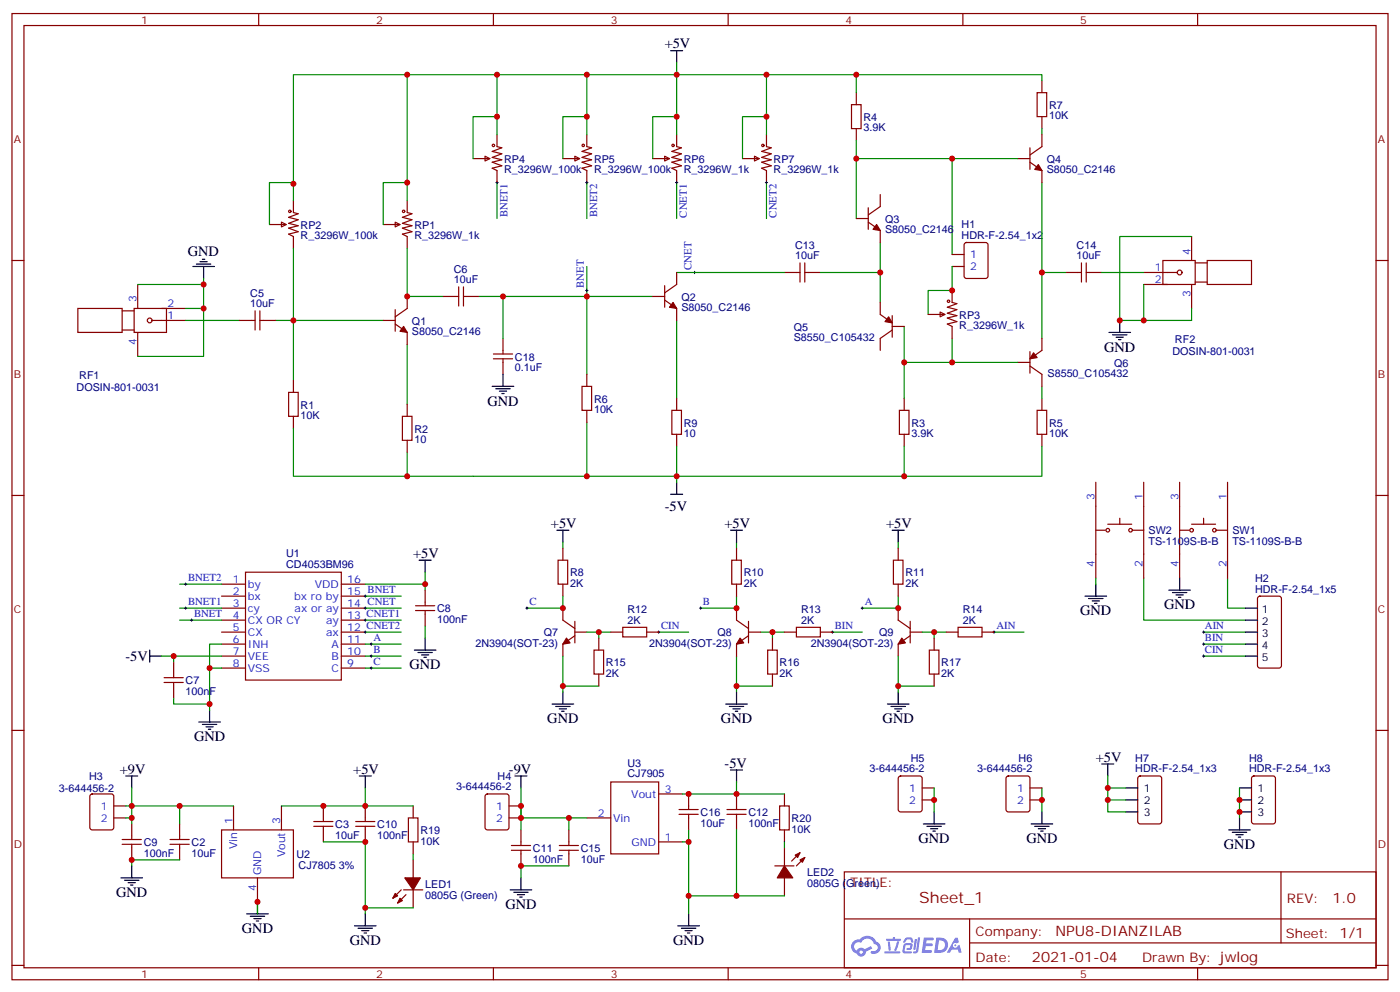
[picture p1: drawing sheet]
<svg xmlns="http://www.w3.org/2000/svg" width="412mm" height="292mm" viewBox="0 0 412 292" stroke-linecap="round" stroke-linejoin="round" font-family="sans-serif">
<g fill="none" stroke="#870000" stroke-width=".35">
<path d="M3.5 4h405.4v284.3h-405.4zM7.1 7.5h398.2v277.3h-398.2zM76.2 4v3.5M145.3 4v3.5M214.5 4v3.5M283.6 4v3.5M352.8 4v3.5M3.5 76.7h3.6M405.3 76.7h3.6M3.5 145.8h3.6M405.3 145.8h3.6M3.5 214.9h3.6"/>
<path d="M405.3 214.9h3.6M248.7 256.6h156.6v28.2h-156.6zM377.3 256.6v20.9M248.7 270.4h156.5M285.6 277.5h119.6M285.6 270.4v14.1M3.5 284.1h3.6M76.2 284.8v3.5M145.3 284.8v3.5M214.5 284.8v3.5M283.6 284.8v3.5M352.8 284.8v3.5"/>
<path d="M405.3 284.1h3.6"/>
</g>
<g fill="#5487ff">
<path d="M272.1 275.9h2.6l.3 .2-.1 .6h-2l-.1 .9h1.6l.4 .4-.4 .4h-1.7l-.2 1.2 1.8 .1 .3 .3-.2 .3-2.9 .1z"/>
<path d="M281.4 276h.7l.4 1.3-.7 .3a.74 .74 0 0 0-1.1 .3 .74 .74 0 0 0 .5 1.1 .74 .74 0 0 0 .9-.7l.5-.3 .7 2.3h-.9l-.2-.9h-1.9l-.5 .9h-.9z"/>
<path d="M269.5 276.4h.6l-.4 2.9a.31 .31 0 0 1-.3 .3 .31 .31 0 0 1-.3-.4z"/>
<path d="M270.4 275.9h.6l-.5 3.9a.89 .89 0 0 1-.7 .7 .89 .89 0 0 1-.9-.3l1-.4z"/>
<path d="M266.8 276.1l.6-.3 1.2 .2 .5 1.2-.6 .2-.4-1-1 .2a.95 .95 0 0 1-1 .8l-.1-.2z"/>
<path d="M266.4 277.7l1.8-.1a1.04 1.04 0 0 1 .6 1 1.04 1.04 0 0 1-.8 .9h-.7a.29 .29 0 0 1-.3-.3 .29 .29 0 0 1 .3-.2l.7-.1 .2-.8-1.4 .1-.4 1.7 1.9 .1a.29 .29 0 0 1 .3 .3 .29 .29 0 0 1-.3 .3l-2-.1-.4-.2 .2-2.1z"/>
<path d="M260.5 280h4.4a.3 .3 0 0 1 .3 .3 .3 .3 0 0 1-.3 .3h-4.3z"/>
<path d="M264.3 277h.6l-.5 1.7a1.02 1.02 0 0 1-.7 1.2l-.2-.3z"/>
<path d="M261.5 277.1h.6l.3 2.4-.3 .3-.3-.2z"/>
<path d="M261.1 276.3h1.9l.2-.6h.5l-.1 .6h1.5a.29 .29 0 0 1 .3 .3 .29 .29 0 0 1-.3 .2h-3.9z"/>
<path d="M275.8 275.9l-.6 4.5h1.4a2.27 2.27 0 0 0 2.7-2.3 2.27 2.27 0 0 0-2.7-2.2zM276.6 276.7a1.5 1.5 0 0 1 1.8 1.5 1.5 1.5 0 0 1-1.9 1.4h-.3z"/>
<path d="M251.4 277.1a2.09 2.09 0 0 0 1 3.5 1.37 1.37 0 0 0 1.5 .9 1.37 1.37 0 0 0 1.1-1.4l2-1-.5-.7-1.8 .9a1.4 1.4 0 0 0-2.3 .5 1.32 1.32 0 0 1-.6-1.9 1.32 1.32 0 0 1 1.9-.4 2.02 2.02 0 0 1 2-1.3 2.02 2.02 0 0 1 1.8 1.6 1.09 1.09 0 0 1 1.1 1.4 1.09 1.09 0 0 1-1.6 .7 .41 .41 0 0 0-.5 .3 .41 .41 0 0 0 .4 .5 1.89 1.89 0 0 0 2.4-1.2 1.89 1.89 0 0 0-1.2-2.4 2.98 2.98 0 0 0-5-.7l-1 .2zM253.2 280.2a.52 .52 0 0 1 1 0 .52 .52 0 0 1-1 0z"/>
<circle cx="281.4" cy="278.2" r=".28"/>
</g>
<g fill="none" stroke="#870000" stroke-width=".35">
<path d="M146.4 39.6v3.5l1.4 .4-2.8 1.1 2.8 .7-2.8 1 2.8 .7-2.8 .7 2.8 1.1-2.8 .7 1.4 .7v3.5M172.9 39.6v3.5l1.4 .4-2.9 1.1 2.9 .7-2.9 1 2.9 .7-2.9 .7 2.9 1.1-2.9 .7 1.5 .7v3.5M199.3 39.6v3.5l1.4 .4-2.8 1.1 2.8 .7-2.8 1 2.8 .7-2.8 .7 2.8 1.1-2.8 .7 1.4 .7v3.5M225.8 39.6v3.5l1.4 .4-2.8 1.1 2.8 .7-2.8 1 2.8 .7-2.8 .7 2.8 1.1-2.8 .7 1.4 .7v3.5M250.8 30.8h2.8v7.1h-2.8zM252.2 27.3v3.5M252.2 37.9v3.5M305.5 27.3h2.8v7h-2.8zM306.9 23.7v3.6M306.9 34.3v3.6M306.9 39.6v3.5l-3.5 2.5M86.4 59v3.5l1.4 .4-2.8 1.1 2.8 .7-2.8 1 2.8 .7-2.8 .7 2.8 1.1-2.8 .7 1.4 .7v3.5"/>
<path d="M119.9 59v3.5l1.5 .4-2.9 1.1 2.9 .7-2.9 1 2.9 .7-2.9 .7 2.9 1.1-2.9 .7 1.4 .7v3.5M139.3 46.7h5M142.9 46l1.4 .7-1.4 .7zM165.8 46.7h4.9M169.3 46l1.4 .7-1.4 .7zM192.3 46.7h4.9M195.8 46l1.4 .7-1.4 .7zM218.7 46.7h5M222.2 46l1.5 .7-1.5 .7zM259.3 57.3v3.5l-3.5 2.5M299.9 46.7h3.5M303.4 47.7l3.5 2.5v3.5"/>
<path d="M303.4 43.5v6.3M79.4 66.1h4.9M82.9 65.4l1.4 .7-1.4 .7zM112.9 66.1h4.9M116.4 65.4l1.4 .7-1.4 .7zM235.7 77.4v5.6M237.1 77.4v5.6M252.2 64.3h3.6M255.8 65.4l3.5 2.4v3.6M255.8 61.1v6.4M280.5 74.9h3.5M280.5 78.4h3.5"/>
<path d="M284.2 71.6l.5-.2h5.6l.7 .4v9.4l-.4 .7-5.9 .1-.7-.5v-9.4zM318.6 77.4v5.6M320 77.4v5.6M342.5 76.7h9.6v7h-9.6zM351 69.6v7.1M352.1 77.4h3.5M355.6 76.7h13.1v7h-13.1zM22.9 90.8h13.1v7h-13.1zM36 91.5h3.5M36 97.1h3.5M39.5 90.8h9.5v7h-9.5zM40.6 83.7v7.1"/>
<path d="M40.6 97.8v7.1M44.8 94.3h9.9M47.6 90.8h7.1M70.6 94.3h4.5M75.1 91.5v5.6M76.6 94.3h4.5M76.6 91.5v5.6M112.9 94.3h3.5M116.4 95.4l3.5 2.4v3.6M116.4 91.1v6.4M119.9 87.2v3.6l-3.5 2.4M130.5 87.2h4.6"/>
<path d="M135.1 84.4v5.7M136.5 84.4v5.7M136.5 87.2h4.6M148.2 99.6v4.6M192.3 87.2h3.5M195.8 88.3l3.5 2.5v3.5M195.8 84.1v6.3M199.3 80.2v3.5l-3.5 2.5M231.1 80.2h4.6M237.1 80.2h4.6M259.3 89v3.5l3.5 2.5M262.8 97.1l-3.5 2.5v3.5"/>
<path d="M262.8 96.1h3.5M262.8 92.9v6.3M273.4 92.5h4.9M276.9 91.8l1.4 .7-1.4 .7zM280.5 85.5v3.5l1.4 .4-2.9 1 2.9 .7-2.9 1.1 2.9 .7-2.9 .7 2.9 1.1-2.9 .7 1.5 .7v3.5M306.9 99.6v3.5l-3.5 2.5M314 80.2h4.6M320 80.2h4.6M336.9 80.2h9.9M336.9 83.7h7.1M351 83.7v7.1M352.1 83h3.5"/>
<path d="M85 115.5h2.8v7h-2.8zM86.4 111.9v3.6M119.9 119v3.5M145.3 105.6h5.7M145.3 104.2h5.7M148.2 105.6v4.6M171.4 113.7h2.9v7.1h-2.9zM172.9 110.2v3.5M199.3 117.2v3.6M266.3 117.2v3.6M299.9 106.6h3.5M303.4 107.7l3.5 2.5v3.5"/>
<path d="M303.4 103.5v6.3M306.9 117.2v3.6M86.4 122.5v3.5M118.5 122.5h2.9v7.1h-2.9zM119.9 129.6v3.5M172.9 120.8v3.5M197.9 120.8h2.8v7h-2.8zM199.3 127.8v3.5M264.9 120.8h2.9v7h-2.9zM266.3 127.8v3.5M305.5 120.8h2.8v7h-2.8zM306.9 127.8v3.5"/>
<path d="M322.8 156h2.8M322.8 141.9v28.2M326.3 154.3h7.1M329.8 152.5v1.8M333.7 156h3.2M336.9 141.9v28.2M347.5 141.9v28.2M347.5 156h2.8M351 154.3h7.1M354.5 152.5v1.8M358.4 156h3.2M361.6 141.9v28.2"/>
<path d="M65.3 171.9h7M65.3 175.4h7M65.3 179h7M72.3 168.4h28.2v31.7h-28.2zM100.5 171.9h7.1M100.5 175.4h7.1M100.5 179h7.1M122.4 179.7h5.7M122.4 178.3h5.7M125.2 173.7v4.6M125.2 179.7v4.6M164.4 164.9h2.8v7h-2.8z"/>
<path d="M165.8 161.3v3.6M165.8 171.9v3.5M165.8 179v3.5l3.5 2.5M215.5 164.9h2.9v7h-2.9zM217 161.3v3.6M217 171.9v3.5M217 179v3.5l3.5 2.5M263.2 164.9h2.8v7h-2.8zM264.6 161.3v3.6M264.6 171.9v3.5M264.6 179v3.5l3.5 2.5M370.7 175.6l.4-.2h5.7l.6 .5 .1 20-.5 .6-5.9 .1-.6-.5-.1-20z"/>
<path d="M48.3 199.4h5.7M51.2 194.8v4.6M65.3 182.5h7M65.3 186h7M65.3 189.5h7M65.3 193.1h7M65.3 196.6h7M100.5 182.5h7.1M100.5 186h7.1M100.5 189.5h7.1M100.5 193.1h7.1M100.5 196.6h7.1"/>
<path d="M169.3 186h3.6M169.3 187.1l-3.5 2.4v3.6M169.3 182.8v6.4M175 191.3h2.8v7.1h-2.8zM176.4 187.8v3.5M176.4 198.4v3.5M179.9 186h3.5M183.4 184.6h7.1v2.8h-7.1zM190.5 186h3.5M220.5 186h3.5M220.5 187.1l-3.5 2.4v3.6M220.5 182.8v6.4"/>
<path d="M226.1 191.3h2.9v7.1h-2.9zM227.5 187.8v3.5M227.5 198.4v3.5M231.1 186h3.5M234.6 184.6h7.1v2.8h-7.1zM241.7 186h3.5M268.1 186h3.5M268.1 187.1l-3.5 2.4v3.6M268.1 182.8v6.4M273.8 191.3h2.8v7.1h-2.8zM275.2 187.8v3.5M275.2 198.4v3.5"/>
<path d="M278.7 186h3.5M282.2 184.6h7.1v2.8h-7.1zM289.3 186h3.5M48.3 200.8h5.7M51.2 200.8v4.6M26.7 233.9l.5-.3h5.6l.7 .5v9.4l-.4 .7h-5.9l-.7-.4v-9.4zM33.5 237.2h3.5M68.8 237.2v7M82.9 237.2v7M95.2 237.2v4.6M107.6 237.2v4.6M121.7 237.2v3.5"/>
<path d="M143.1 233.9l.5-.3h5.6l.7 .5v9.4l-.4 .7h-5.9l-.7-.4v-9.4zM149.9 237.2h3.6M179.9 230.1h14.1v21.2h-14.1zM194 233.6h7.1M200 239.6h5.7M200 238.2h5.7M202.8 233.6v4.6M202.8 239.6v4.6M214.1 239.6h5.7M214.1 238.2h5.7M217 233.6v4.6M217 239.6v4.6"/>
<path d="M229.7 237.2h2.8v7h-2.8zM231.1 233.6v3.6M264.8 228.6l.5-.2h5.6l.7 .4v9.4l-.4 .7h-5.9l-.7-.4v-9.4zM271.6 231.9h3.6M271.6 235.4h3.6M296.6 228.6l.4-.2h5.7l.6 .4 .1 9.4-.5 .7h-5.9l-.6-.4-.1-9.4zM303.4 231.9h3.5M303.4 235.4h3.5M335.4 228.6l.4-.2h5.7l.6 .4 .1 13-.5 .6-5.9 .1-.6-.5-.1-12.9zM368.9 228.6l.5-.2h5.6l.7 .4v13l-.5 .6-5.8 .1-.7-.5v-12.9zM33.5 240.7h3.5M36 248.5h5.6"/>
<path d="M36 247.1h5.6M38.8 242.5v4.6M38.8 248.5v4.5M50.1 248.5h5.6M50.1 247.1h5.6M52.9 242.5v4.6M52.9 248.5v4.5M65.3 244.2h21.1v14.1h-21.1zM75.8 258.3v7.1M92.4 243.2h5.7M92.4 241.8h5.7M95.2 243.2v4.6"/>
<path d="M104.8 243.2h5.6M104.8 241.8h5.6M107.6 243.2v4.6M120.3 240.7h2.8v7.1h-2.8zM121.7 247.8v3.5M121.7 253v5.3M149.9 240.7h3.6M150.6 250.2h5.7M150.6 248.8h5.7M153.5 244.2v4.6M153.5 250.2v4.6M164.7 250.2h5.7"/>
<path d="M164.7 248.8h5.7M167.6 244.2v4.6M167.6 250.2v4.6M172.9 240.7h7M194 247.8h7.1M228.2 254.8h5.7M231.1 244.2v3.6M231.1 249.5v5.3M231.1 258.3v5.3M235.7 250.9l-2.5 2.5M237.1 252.3l-2.5 2.5M118.2 261.9l-2.5 2.4"/>
<path d="M118.9 261.9h5.6M119.6 263.3l-2.5 2.4M121.7 261.9v5.3"/>
<circle cx="145.3" cy="42.8" r=".35"/>
<circle cx="171.8" cy="42.8" r=".35"/>
<circle cx="198.3" cy="42.8" r=".35"/>
<circle cx="224.7" cy="42.8" r=".35"/>
<circle cx="85.4" cy="62.2" r=".35"/>
<circle cx="118.9" cy="62.2" r=".35"/>
<circle cx="44.1" cy="94.3" r=".71"/>
<circle cx="279.4" cy="88.7" r=".35"/>
<circle cx="347.5" cy="80.2" r=".71"/>
<circle cx="326.3" cy="156" r=".53"/>
<circle cx="333" cy="156" r=".53"/>
<circle cx="351" cy="156" r=".53"/>
<circle cx="357.7" cy="156" r=".53"/>
</g>
<g fill="none" stroke="#008700" stroke-width=".35">
<path d="M199.3 18.5v3.5h26.5v17.6M119.9 22v37M146.4 39.6v-17.6h-60v37M146.4 22h52.9v17.6M146.4 34.3h-7.1v12.4M172.9 34.3h-7.1v12.4M172.9 22v17.6M199.3 34.3h-7v12.4M225.8 34.3h-7.1v12.4M225.8 22h26.4v5.3M252.2 22h54.7v1.7M306.9 37.9v1.7"/>
<path d="M86.4 54.1v-.4h-7v12.4M119.9 53.7h-7v12.4M146.4 53.7v10.6M172.9 53.7v10.6M199.3 53.7v10.6M225.8 53.7v10.6M252.2 46.7h47.7M252.2 41.4v22.9M280.5 46.7v28.2M306.9 53.7v45.9M86.4 73.1v38.8M119.9 73.1v14.1h10.6"/>
<path d="M172.9 78.4v31.8M259.3 71.4v8.8h-17.6M280.5 78.4v7.1h-7.1v7M351 69.6h-21.2v24.7h7.1v-10.6M54.7 94.3h15.9M54.7 90.8h5.3M60 82v1.7h-19.4M60 83.7v21.2h-19.4M81.1 94.3h31.8M141.1 87.2h51.2M148.2 87.2v12.4M199.3 94.3v22.9"/>
<path d="M199.3 80.2h31.8M259.3 80.2v8.8M266.3 96.1v21.1M280.5 99.6v7M306.9 80.2h7.1M324.6 80.2h12.3M351 90.8v3.5h-14.1M119.9 101.4v17.6M266.3 106.6h33.6M306.9 113.7v3.5M86.4 126v14.2h33.5M172.9 124.3v15.9h-53v-7.1"/>
<path d="M199.3 131.3v10.6M266.3 131.3v8.9h-93.4M306.9 131.3v8.9h-40.6M165.8 159.6v1.7M217 159.6v1.7M264.6 159.6v1.7M52.9 171.9h12.4M52.9 179h12.4M107.6 175.4h10.6M107.6 179h10.6M125.2 168.4v3.5h-17.6M125.2 171.9v1.8"/>
<path d="M165.8 175.4v3.6h-10.6M217 175.4v3.6h-10.6M264.6 175.4v3.6h-10.6M322.8 170.1v1.8M336.9 170.1v12.4h30M361.6 170.1v8.9h5.3M47.6 193.1h17.7M51.2 193.1v1.7M52.9 182.5h12.4M65.3 196.6h-3.6v12.4M65.3 189.5h-3.6v7.1M107.6 193.1h10.6"/>
<path d="M107.6 186h10.6M107.6 182.5h10.6M107.6 189.5h10.6M107.6 196.6h10.6M125.2 184.3v3.5M165.8 193.1v10.6M172.9 186h7M176.4 186v1.8M194 186h8.8M217 193.1v10.6M224 186h7.1M227.5 186v1.8"/>
<path d="M245.2 186h8.8M264.6 193.1v10.6M271.6 186h7.1M275.2 186v1.8M292.8 186h8.8M354.5 193.1h12.4M354.5 186h12.4M354.5 189.5h12.4M51.2 205.4v1.8h10.5M165.8 201.9h10.6M217 201.9h10.5M264.6 201.9h10.6"/>
<path d="M38.8 231.9v5.3h-1.8M52.9 237.2v5.3M68.8 237.2h-30v3.5h-1.8M107.6 231.9v5.3h-24.7M107.6 237.2h14.1M153.5 231.9v12.3M201.1 233.6h30M217 230.1v3.5M275.2 231.9v7M306.9 231.9v7M326.3 228.4v10.5h5.3M326.3 231.9h5.3"/>
<path d="M326.3 235.4h5.3M365.1 231.9v8.8M38.8 240.7v1.8M52.9 253h-14.1v1.8M95.2 247.8h12.4v21.1M121.7 251.3v1.7M153.5 240.7h14.1v3.5M167.6 254.8h-14.1v3.5M167.6 240.7h5.3M202.8 244.2v3.6h-1.7M202.8 247.8v21.1M217 244.2v19.4"/>
<path d="M231.1 247.8v1.7M75.8 265.4v3.5M107.6 267.2h14.1M202.8 263.6h28.3"/>
</g>
<g fill="none" stroke="#000" stroke-width=".35">
<path d="M197.6 14.9h3.5M199.3 14.9v3.6M56.8 78.4h6.3M57.9 77.7h4.2M58.9 77h2.1M59.6 76.3h.7M60 78.4v3.6M326.7 97.8h6.3M327.7 98.5h4.3M328.8 99.2h2.1M329.5 99.9h.7M329.8 94.3v3.5"/>
<path d="M145 113.7h6.3M146 114.4h4.3M147.1 115.1h2.1M147.8 115.8h.7M148.2 110.2v3.5M164 156h3.6M165.8 156v3.6M197.6 145.5h3.5M199.3 141.9v3.6M215.2 156h3.5M217 156v3.6M262.8 156h3.5"/>
<path d="M264.6 156v3.6M123.5 164.9h3.5M125.2 164.9v3.5M319.6 175.4h6.4M320.7 176.1h4.2M321.7 176.8h2.1M322.4 177.6h.7M322.8 171.9v3.5M344.3 173.7h6.4M345.4 174.4h4.2M346.4 175.1h2.1M347.1 175.8h.7"/>
<path d="M347.5 170.1v3.6M366.9 179h3.5M44.1 193.1h3.5M44.1 191.3v3.5M122.1 191.3h6.3M123.1 192h4.3M124.2 192.7h2.1M124.9 193.4h.7M125.2 187.8v3.5M366.9 193.1h3.5M366.9 182.5h3.5M366.9 186h3.5"/>
<path d="M366.9 189.5h3.5M58.6 212.5h6.3M59.6 213.2h4.3M60.7 213.9h2.1M61.4 214.6h.7M61.7 209v3.5M162.6 207.2h6.4M163.7 207.9h4.2M164.7 208.6h2.2M165.5 209.3h.7M165.8 203.7v3.5M213.8 207.2h6.3"/>
<path d="M214.8 207.9h4.3M215.9 208.6h2.1M216.6 209.3h.7M217 203.7v3.5M261.4 207.2h6.4M262.5 207.9h4.2M263.5 208.6h2.1M264.2 209.3h.7M264.6 203.7v3.5M37 228.4h3.6M38.8 228.4v3.5M105.8 228.4h3.6"/>
<path d="M107.6 228.4v3.5M151.7 228.4h3.5M153.5 228.4v3.5M215.2 226.6h3.5M217 226.6v3.5M275.2 238.9v3.6M306.9 238.9v3.6M324.6 224.8h3.5M326.3 224.8v3.6M331.6 238.9h3.5M331.6 231.9h3.5M331.6 235.4h3.5"/>
<path d="M365.1 238.9h3.6M365.1 231.9h3.6M365.1 235.4h3.6M35.6 258.3h6.4M36.7 259h4.2M37.7 259.8h2.2M38.8 254.8v3.5M153.5 258.3v3.6M272 242.5h6.3M273 243.2h4.3M274.1 243.9h2.1M274.8 244.6h.7"/>
<path d="M303.7 242.5h6.4M304.8 243.2h4.2M305.9 243.9h2.1M306.6 244.6h.7M361.9 244.2h6.4M363 244.9h4.2M364.1 245.6h2.1M364.8 246.3h.7M365.1 240.7v3.5M38.5 260.5h.7M72.7 268.9h6.3M73.7 269.6h4.3"/>
<path d="M74.8 270.3h2.1M75.5 271h.7M75.8 265.4v3.5M104.4 272.5h6.4M105.5 273.2h4.2M106.5 273.9h2.2M107.2 274.6h.7M107.6 268.9v3.6M150.3 261.9h6.3M151.3 262.6h4.3M152.4 263.3h2.1M153.1 264h.7"/>
<path d="M199.7 272.5h6.3M200.7 273.2h4.3M201.8 273.9h2.1M202.5 274.6h.7M202.8 268.9v3.6"/>
</g>
<g fill="#870000" stroke="#870000" stroke-width=".35">
<path d="M166.9 187.8l1 1.4-2.1 .3z"/>
<path d="M218 187.8l1.1 1.4-2.1 .3z"/>
<path d="M265.6 187.8l1.1 1.4-2.1 .3z"/>
<path d="M117.8 264.3l.7 .7-1.4 .7z"/>
<path d="M116.4 262.9l.7 .7-1.4 .7z"/>
<path d="M119.2 258.3h4.6l-2.1 3.6z"/>
<path d="M234.2 251.6l1.5-.7-.8 1.4z"/>
<path d="M235.7 253l1.4-.7-.7 1.5z"/>
<path d="M231.1 254.8l2.4 3.5h-4.5z"/>
<path d="M118.9 96.1l1 1.7-2.1-.3z"/>
<path d="M198.3 89l1 1.8-2.1-.4z"/>
<path d="M258.2 66.1l1.1 1.7-2.1-.3z"/>
<path d="M305.9 48.4l1 1.8-2.1-.4z"/>
<path d="M261.8 93.2l1 1.8-2.1-.3z"/>
<path d="M304.4 103.8l1.1 1.4-2.1 .4z"/>
</g>
<g fill="none" stroke="#000" stroke-width=".29">
<path d="M146 53.7h.8M146.4 53.4v.7M172.5 53.7h.7M172.9 53.4v.7M199 53.7h.7M199.3 53.4v.7M225.4 53.7h.7M225.8 53.4v.7M204.6 79.8v.7M172.5 85.5h.7M172.9 85.1v.7M204.3 80.2h.7"/>
<path d="M54.3 179h.7M54.3 171.9h.7M54.7 171.6v.7M54.7 178.6v.7M107.2 179h.7M107.2 175.4h.7M107.6 175.1v.7M107.6 178.6v.7M154.9 179h.7M155.2 178.6v.7M206 179h.7M206.4 178.6v.7"/>
<path d="M253.6 179h.8M254 178.6v.7M56.1 182.5h.7M56.4 182.1v.7M107.2 186h.7M107.2 182.5h.7M107.6 182.1v.7M107.6 185.7v.7M109 189.5h.7M109 193.1h.7M109 196.6h.7M109.4 189.2v.7"/>
<path d="M109.4 192.7v.7M109.4 196.3v.7M193.7 186h.7M194 185.7v.7M244.8 186h.7M245.2 185.7v.7M292.5 186h.7M292.8 185.7v.7M354.2 186h.7M354.2 189.5h.7M354.2 193.1h.7M354.5 185.7v.7"/>
<path d="M354.5 189.2v.7M354.5 192.7v.7"/>
</g>
<g fill="#c00">
<circle cx="86.4" cy="94.3" r=".88"/>
<circle cx="60" cy="83.7" r=".88"/>
<circle cx="60" cy="90.8" r=".88"/>
<circle cx="329.8" cy="94.3" r=".88"/>
<circle cx="336.9" cy="94.3" r=".88"/>
<circle cx="199.3" cy="22" r=".88"/>
<circle cx="146.4" cy="22" r=".88"/>
<circle cx="172.9" cy="22" r=".88"/>
<circle cx="146.4" cy="34.3" r=".88"/>
<circle cx="172.9" cy="34.3" r=".88"/>
<circle cx="199.3" cy="34.3" r=".88"/>
<circle cx="225.8" cy="34.3" r=".88"/>
<circle cx="61.7" cy="196.6" r=".88"/>
<circle cx="61.7" cy="207.2" r=".88"/>
<circle cx="176.4" cy="186" r=".88"/>
<circle cx="165.8" cy="201.9" r=".88"/>
<circle cx="165.8" cy="179" r=".88"/>
<circle cx="217" cy="179" r=".88"/>
<circle cx="217" cy="201.9" r=".88"/>
<circle cx="227.5" cy="186" r=".88"/>
<circle cx="275.2" cy="186" r=".88"/>
<circle cx="264.6" cy="201.9" r=".88"/>
<circle cx="264.6" cy="179" r=".88"/>
<circle cx="51.2" cy="193.1" r=".88"/>
<circle cx="125.2" cy="171.9" r=".88"/>
<circle cx="275.2" cy="235.4" r=".88"/>
<circle cx="38.8" cy="253" r=".88"/>
<circle cx="107.6" cy="237.2" r=".88"/>
<circle cx="107.6" cy="247.8" r=".88"/>
<circle cx="153.5" cy="237.2" r=".88"/>
<circle cx="153.5" cy="254.8" r=".88"/>
<circle cx="167.6" cy="240.7" r=".88"/>
<circle cx="217" cy="233.6" r=".88"/>
<circle cx="202.8" cy="233.6" r=".88"/>
<circle cx="153.5" cy="240.7" r=".88"/>
<circle cx="38.8" cy="237.2" r=".88"/>
<circle cx="95.3" cy="237.2" r=".88"/>
<circle cx="38.8" cy="240.7" r=".88"/>
<circle cx="52.9" cy="237.2" r=".88"/>
<circle cx="75.8" cy="265.4" r=".88"/>
<circle cx="107.6" cy="267.2" r=".88"/>
<circle cx="202.8" cy="263.6" r=".88"/>
<circle cx="202.8" cy="247.8" r=".88"/>
<circle cx="217" cy="263.6" r=".88"/>
<circle cx="306.9" cy="235.4" r=".88"/>
<circle cx="326.3" cy="231.9" r=".88"/>
<circle cx="326.3" cy="235.4" r=".88"/>
<circle cx="280.5" cy="106.6" r=".88"/>
<circle cx="280.5" cy="85.5" r=".88"/>
<circle cx="280.5" cy="46.7" r=".88"/>
<circle cx="225.8" cy="22" r=".88"/>
<circle cx="172.9" cy="87.2" r=".88"/>
<circle cx="172.9" cy="140.2" r=".88"/>
<circle cx="119.9" cy="22" r=".88"/>
<circle cx="119.9" cy="53.7" r=".88"/>
<circle cx="119.9" cy="140.2" r=".88"/>
<circle cx="252.2" cy="22" r=".88"/>
<circle cx="252.2" cy="46.7" r=".88"/>
<circle cx="259.3" cy="80.2" r=".88"/>
<circle cx="266.3" cy="106.6" r=".88"/>
<circle cx="266.3" cy="140.2" r=".88"/>
<circle cx="306.9" cy="80.2" r=".88"/>
<circle cx="365.1" cy="235.4" r=".88"/>
<circle cx="365.1" cy="238.9" r=".88"/>
<circle cx="86.4" cy="54.1" r=".88"/>
<circle cx="199.3" cy="140.2" r=".88"/>
<circle cx="148.2" cy="87.2" r=".88"/>
<circle cx="119.9" cy="87.2" r=".88"/>
</g>
<text font-size="4.6" fill="#800" x="270.8" y="265.6">Sheet_1</text>
<g font-size="4.2">
<text x="195.8" y="14.2">+5V</text>
<text x="55.3" y="75.2">GND</text>
<text x="325.3" y="103.5">GND</text>
<text x="143.6" y="119.3">GND</text>
<text x="162.3" y="155.3">+5V</text>
<text x="195.8" y="150.4">-5V</text>
<text x="213.4" y="155.3">+5V</text>
<text x="261.1" y="155.3">+5V</text>
<text x="121.7" y="164.1">+5V</text>
<text x="342.9" y="179.3">GND</text>
<text x="318.2" y="181.1">GND</text>
<text x="36.9" y="194.5">-5V</text>
<text x="120.6" y="197">GND</text>
<text x="161.2" y="212.8">GND</text>
<text x="212.4" y="212.8">GND</text>
<text x="260" y="212.8">GND</text>
<text x="57.1" y="218.1">GND</text>
<text x="35.3" y="227.6">+9V</text>
<text x="104.1" y="227.6">+5V</text>
<text x="149.9" y="227.6">-9V</text>
<text x="213.4" y="225.9">-5V</text>
<text x="322.8" y="224.1">+5V</text>
<text x="270.6" y="248.1">GND</text>
<text x="302.3" y="248.1">GND</text>
<text x="360.5" y="249.9">GND</text>
<text x="34.2" y="264">GND</text>
<text x="148.9" y="267.5">GND</text>
<text x="71.3" y="274.6">GND</text>
<text x="103" y="278.1">GND</text>
<text x="198.3" y="278.1">GND</text>
</g>
<g font-size="4.2" fill="#800">
<text x="392.5" y="265.8">1.0</text>
<text x="310.9" y="275.4">NPU8-DIANZILAB</text>
<text x="304" y="283.2">2021-01-04</text>
</g>
<g font-size="3.9" fill="#800">
<text x="250.5" y="261.2">TITLE:</text>
<text x="379.1" y="265.8">REV:</text>
<text x="287.4" y="275.4">Company:</text>
<text x="378.7" y="276">Sheet: 1/1</text>
<text x="287.4" y="283">Date:</text>
<text x="336.4" y="283.1">Drawn By: jwlog</text>
</g>
<g font-size="3.2" fill="#800">
<text x="41.6" y="7">1</text>
<text x="110.8" y="7">2</text>
<text x="179.9" y="7">3</text>
<text x="249.1" y="7">4</text>
<text x="318.2" y="7">5</text>
<text x="4.1" y="42.1">A</text>
<text x="405.9" y="42.1">A</text>
<text x="4.1" y="111.2">B</text>
<text x="405.9" y="111.2">B</text>
<text x="4.1" y="180.4">C</text>
<text x="405.9" y="180.4">C</text>
<text x="4.1" y="249.5">D</text>
<text x="405.9" y="249.5">D</text>
<text x="41.6" y="287.8">1</text>
<text x="110.8" y="287.8">2</text>
<text x="179.9" y="287.8">3</text>
<text x="249.1" y="287.8">4</text>
<text x="318.2" y="287.8">5</text>
</g>
<g font-size="3.2" fill="#000080">
<text x="254.4" y="35.6">R4</text>
<text x="309" y="35.1">10K</text>
<text x="309" y="32">R7</text>
<text x="254.4" y="38.7">3.9K</text>
<text x="148.5" y="47.9">RP4</text>
<text x="175" y="47.9">RP5</text>
<text x="201.4" y="47.9">RP6</text>
<text x="227.9" y="47.9">RP7</text>
<text x="308.3" y="47.9">Q4</text>
<text x="148.5" y="51">R_3296W_100k</text>
<text x="175" y="51">R_3296W_100k</text>
<text x="201.4" y="51">R_3296W_1k</text>
<text x="227.9" y="51">R_3296W_1k</text>
<text x="308.3" y="51">S8050_C2146</text>
<text x="260.7" y="65.6">Q3</text>
<text x="88.5" y="70.4">R_3296W_100k</text>
<text x="88.6" y="67.3">RP2</text>
<text x="122.1" y="70.4">R_3296W_1k</text>
<text x="122.1" y="67.3">RP1</text>
<text x="260.7" y="68.7">S8050_C2146</text>
<text x="283.3" y="70.3">HDR-F-2.54_1x2</text>
<text x="283.3" y="67.2">H1</text>
<text x="234.2" y="76.3">10uF</text>
<text x="234.2" y="73.2">C13</text>
<text x="317.1" y="76.3">10uF</text>
<text x="317.1" y="73.2">C14</text>
<text x="133.7" y="83.4">10uF</text>
<text x="133.7" y="80.3">C6</text>
<text x="73.7" y="87.3">C5</text>
<text x="200.7" y="88.5">Q2</text>
<text x="73.7" y="90.4">10uF</text>
<text x="121.4" y="95.5">Q1</text>
<text x="200.7" y="91.6">S8050_C2146</text>
<text x="282.6" y="93.8">RP3</text>
<text x="121.4" y="98.6">S8050_C2146</text>
<text x="233.8" y="100.4">S8550_C105432</text>
<text x="233.8" y="97.3">Q5</text>
<text x="282.6" y="96.9">R_3296W_1k</text>
<text x="346.1" y="100.8">RF2</text>
<text x="151.7" y="106.1">C18</text>
<text x="328.2" y="107.9">Q6</text>
<text x="345.4" y="104.4">DOSIN-801-0031</text>
<text x="23.4" y="111.4">RF1</text>
<text x="151.7" y="109.2">0.1uF</text>
<text x="308.6" y="111">S8550_C105432</text>
<text x="22.6" y="115">DOSIN-801-0031</text>
<text x="175" y="118.5">R6</text>
<text x="88.5" y="123.3">10K</text>
<text x="88.5" y="120.2">R1</text>
<text x="175" y="121.6">10K</text>
<text x="201.4" y="125.5">R9</text>
<text x="268.5" y="125.5">R3</text>
<text x="309" y="125.5">R5</text>
<text x="122.1" y="130.4">10</text>
<text x="122.1" y="127.3">R2</text>
<text x="201.4" y="128.6">10</text>
<text x="268.5" y="128.6">3.9K</text>
<text x="309" y="128.6">10K</text>
<text x="338.3" y="160.4">TS-1109S-B-B</text>
<text x="338.3" y="157.2">SW2</text>
<text x="363" y="160.4">TS-1109S-B-B</text>
<text x="363" y="157.2">SW1</text>
<text x="84.3" y="167.1">CD4053BM96</text>
<text x="84.3" y="164">U1</text>
<text x="167.9" y="172.7">2K</text>
<text x="167.9" y="169.6">R8</text>
<text x="219.1" y="172.7">2K</text>
<text x="219.1" y="169.6">R10</text>
<text x="266.7" y="172.7">2K</text>
<text x="266.7" y="169.6">R11</text>
<text x="369.7" y="171.3">H2</text>
<text x="369.7" y="174.4">HDR-F-2.54_1x5</text>
<text x="128.8" y="183.3">100nF</text>
<text x="128.8" y="180.2">C8</text>
<text x="184.8" y="183.6">2K</text>
<text x="184.8" y="180.5">R12</text>
<text x="236" y="183.6">2K</text>
<text x="236" y="180.5">R13</text>
<text x="283.6" y="183.6">2K</text>
<text x="283.6" y="180.5">R14</text>
<text x="140" y="190.4">2N3904(SOT-23)</text>
<text x="160.2" y="187.3">Q7</text>
<text x="191.2" y="190.4">2N3904(SOT-23)</text>
<text x="211.3" y="187.3">Q8</text>
<text x="238.8" y="190.4">2N3904(SOT-23)</text>
<text x="258.9" y="187.3">Q9</text>
<text x="178.5" y="196.1">R15</text>
<text x="229.7" y="196.1">R16</text>
<text x="277.3" y="196.1">R17</text>
<text x="54.7" y="201.4">C7</text>
<text x="178.5" y="199.2">2K</text>
<text x="229.7" y="199.2">2K</text>
<text x="277.3" y="199.2">2K</text>
<text x="54.7" y="204.5">100nF</text>
<text x="184.8" y="225.7">U3</text>
<text x="256.1" y="227.3">3-644456-2</text>
<text x="268.3" y="224.2">H5</text>
<text x="287.9" y="227.3">3-644456-2</text>
<text x="300" y="224.2">H6</text>
<text x="334.4" y="227.3">HDR-F-2.54_1x3</text>
<text x="334.4" y="224.2">H7</text>
<text x="367.9" y="227.3">HDR-F-2.54_1x3</text>
<text x="367.9" y="224.2">H8</text>
<text x="17.4" y="233.1">3-644456-2</text>
<text x="26.2" y="229.6">H3</text>
<text x="134.4" y="232.6">3-644456-2</text>
<text x="146.6" y="229.5">H4</text>
<text x="184.8" y="228.8">CJ7905</text>
<text x="98.8" y="243.7">C3</text>
<text x="111.1" y="243.7">C10</text>
<text x="123.8" y="245.5">R19</text>
<text x="206.4" y="243.3">10uF</text>
<text x="206.4" y="240.2">C16</text>
<text x="220.5" y="243.3">100nF</text>
<text x="220.5" y="240.2">C12</text>
<text x="233.2" y="245.1">10K</text>
<text x="233.2" y="242">R20</text>
<text x="42.3" y="249">C9</text>
<text x="56.4" y="249">C2</text>
<text x="98.8" y="246.8">10uF</text>
<text x="111.1" y="246.8">100nF</text>
<text x="123.8" y="248.6">10K</text>
<text x="157" y="250.8">C11</text>
<text x="171.1" y="250.8">C15</text>
<text x="42.3" y="252.1">100nF</text>
<text x="56.4" y="252.1">10uF</text>
<text x="87.3" y="252.5">U2</text>
<text x="88" y="255.6">CJ7805 3%</text>
<text x="157" y="253.9">100nF</text>
<text x="171.1" y="253.9">10uF</text>
<text x="237.8" y="257.8">LED2</text>
<text x="125.2" y="261.4">LED1</text>
<text x="237.8" y="260.9">0805G (Green)</text>
<text x="125.2" y="264.5">0805G (Green)</text>
</g>
<g font-size="3.2" fill="#00f">
<text x="149.5" y="64" transform="rotate(-90 149.5 64)">BNET1</text>
<text x="175.9" y="64" transform="rotate(-90 175.9 64)">BNET2</text>
<text x="202.3" y="64" transform="rotate(-90 202.3 64)">CNET1</text>
<text x="228.8" y="64" transform="rotate(-90 228.8 64)">CNET2</text>
<text x="285.8" y="76">1</text>
<text x="350.7" y="74.9" transform="rotate(-90 350.7 74.9)">4</text>
<text x="203.7" y="79.5" transform="rotate(-90 203.7 79.5)">CNET</text>
<text x="285.8" y="79.5">2</text>
<text x="340.2" y="79.8">1</text>
<text x="340.2" y="83.4">2</text>
<text x="40.2" y="89" transform="rotate(-90 40.2 89)">3</text>
<text x="172" y="84.8" transform="rotate(-90 172 84.8)">BNET</text>
<text x="350.7" y="87.5" transform="rotate(-90 350.7 87.5)">3</text>
<text x="49.4" y="93.9">1</text>
<text x="49.4" y="90.4">2</text>
<text x="40.2" y="101.6" transform="rotate(-90 40.2 101.6)">4</text>
<text x="322.4" y="147.2" transform="rotate(-90 322.4 147.2)">3</text>
<text x="336.5" y="147.2" transform="rotate(-90 336.5 147.2)">1</text>
<text x="347.1" y="147.2" transform="rotate(-90 347.1 147.2)">3</text>
<text x="361.2" y="147.2" transform="rotate(-90 361.2 147.2)">1</text>
<text x="322.4" y="166.9" transform="rotate(-90 322.4 166.9)">4</text>
<text x="336.5" y="166.9" transform="rotate(-90 336.5 166.9)">2</text>
<text x="347.1" y="166.9" transform="rotate(-90 347.1 166.9)">4</text>
<text x="361.2" y="166.9" transform="rotate(-90 361.2 166.9)">2</text>
<text x="55.4" y="171">BNET2</text>
<text x="68.5" y="171.6">1</text>
<text x="73" y="173">by</text>
<text x="92.8" y="173">VDD</text>
<text x="102.3" y="171.6">16</text>
<text x="55.4" y="178.1">BNET1</text>
<text x="68.5" y="175.1">2</text>
<text x="68.5" y="178.6">3</text>
<text x="73" y="176.5">bx</text>
<text x="86.6" y="176.5">bx ro by</text>
<text x="102.3" y="178.6">14 CNET</text>
<text x="102.3" y="175.1">15 BNET</text>
<text x="155.9" y="178.1">C</text>
<text x="207.1" y="178.1">B</text>
<text x="254.7" y="178.1">A</text>
<text x="57.1" y="181.6">BNET</text>
<text x="68.5" y="182.1">4</text>
<text x="68.5" y="185.7">5</text>
<text x="73" y="180">cy</text>
<text x="73" y="183.6">CX OR CY</text>
<text x="86.8" y="180">ax or ay</text>
<text x="96.1" y="183.6">ay</text>
<text x="102.3" y="185.7">12 CNET2</text>
<text x="102.3" y="182.1">13 CNET1</text>
<text x="194.7" y="185.1">CIN</text>
<text x="245.9" y="185.1">BIN</text>
<text x="293.5" y="185.1">AIN</text>
<text x="354.9" y="185.1">AIN</text>
<text x="68.5" y="189.2">6</text>
<text x="73" y="187.1">CX</text>
<text x="73" y="190.6">INH</text>
<text x="96.1" y="187.1">ax</text>
<text x="97.7" y="190.6">A</text>
<text x="102.3" y="189.2">11</text>
<text x="110.1" y="188.7">A</text>
<text x="354.9" y="188.7">BIN</text>
<text x="68.5" y="192.7">7</text>
<text x="68.5" y="196.3">8</text>
<text x="73" y="194.1">VEE</text>
<text x="73" y="197.7">VSS</text>
<text x="97.6" y="197.7">C</text>
<text x="97.7" y="194.1">B</text>
<text x="102.3" y="196.3">9</text>
<text x="102.3" y="192.7">10</text>
<text x="110.1" y="192.2">B</text>
<text x="110.1" y="195.7">C</text>
<text x="354.9" y="192.2">CIN</text>
<text x="195.8" y="233.3">3</text>
<text x="267.9" y="232.9">1</text>
<text x="299.6" y="232.9">1</text>
<text x="29.7" y="238.2">1</text>
<text x="146.2" y="238.2">1</text>
<text x="186" y="234.7">Vout</text>
<text x="267.9" y="236.5">2</text>
<text x="299.6" y="236.5">2</text>
<text x="29.7" y="241.8">2</text>
<text x="68.4" y="242.5" transform="rotate(-90 68.4 242.5)">1</text>
<text x="82.5" y="242.5" transform="rotate(-90 82.5 242.5)">3</text>
<text x="146.2" y="241.8">2</text>
<text x="176.1" y="240.3">2</text>
<text x="180.6" y="241.8">Vin</text>
<text x="69.8" y="250" transform="rotate(-90 69.8 250)">Vin</text>
<text x="186" y="248.8">GND</text>
<text x="195.8" y="247.4">1</text>
<text x="76.9" y="257.6" transform="rotate(-90 76.9 257.6)">GND</text>
<text x="84" y="252.3" transform="rotate(-90 84 252.3)">Vout</text>
<text x="75.5" y="262.1" transform="rotate(-90 75.5 262.1)">4</text>
</g>
<g font-size="3.2">
<text x="371.7" y="180.4">1</text>
<text x="371.7" y="183.9">2</text>
<text x="371.7" y="187.4">3</text>
<text x="371.7" y="191">4</text>
<text x="371.7" y="194.5">5</text>
<text x="336.9" y="232.9">1</text>
<text x="370.4" y="232.9">1</text>
<text x="336.9" y="240">3</text>
<text x="336.9" y="236.5">2</text>
<text x="370.4" y="240">3</text>
<text x="370.4" y="236.5">2</text>
</g>
</svg>
